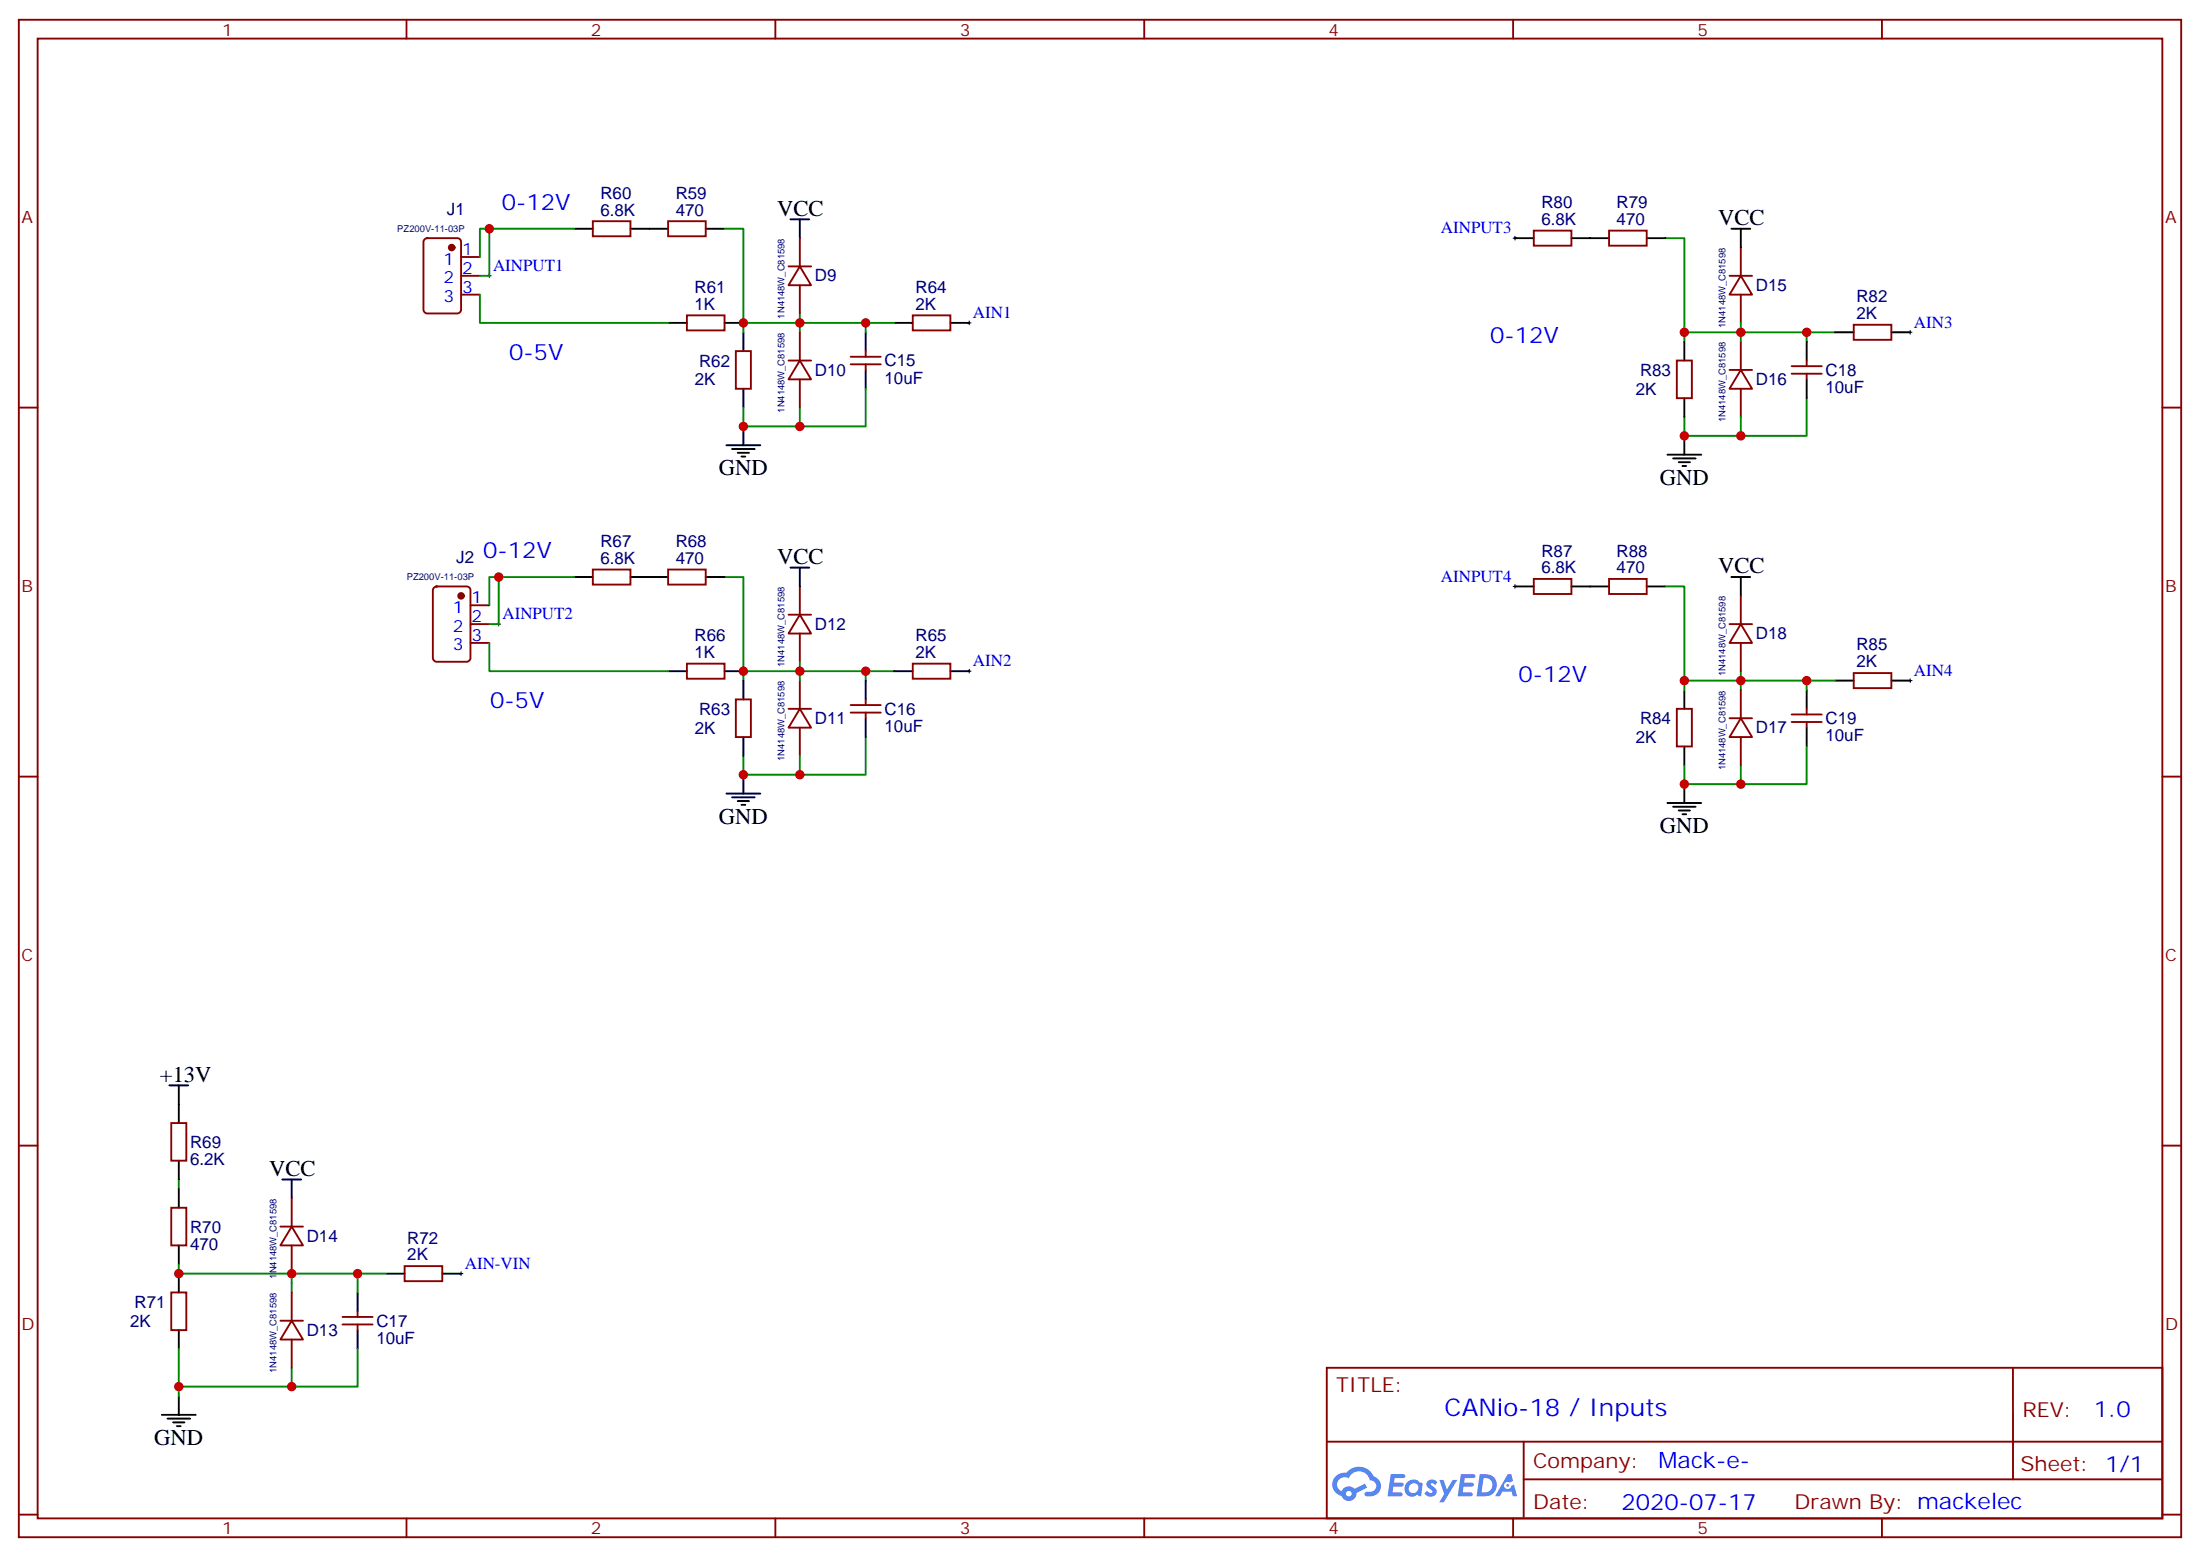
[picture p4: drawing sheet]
<svg xmlns="http://www.w3.org/2000/svg" width="412mm" height="292mm" viewBox="0 0 412 292" stroke-linecap="round" stroke-linejoin="round" font-family="sans-serif">
<g fill="none" stroke="#870000" stroke-width=".35">
<path d="M3.5 3.7h405.4v284.3h-405.4zM7.1 7.2h398.2v277.3h-398.2zM76.2 3.7v3.5M145.3 3.7v3.5M214.5 3.7v3.5M283.6 3.7v3.5M352.8 3.7v3.5M3.5 76.4h3.6M405.3 76.4h3.6M3.5 145.5h3.6M405.3 145.5h3.6M3.5 214.7h3.6"/>
<path d="M405.3 214.7h3.6M248.7 256.3h156.6v28.2h-156.6zM377.3 256.3v20.9M248.7 270.1h156.5M285.6 277.2h119.6M285.6 270.1v14.2M3.5 283.8h3.6M76.2 284.5v3.5M145.3 284.5v3.5M214.5 284.5v3.5M283.6 284.5v3.5M352.8 284.5v3.5"/>
<path d="M405.3 283.8h3.6"/>
</g>
<g fill="#5487ff">
<path d="M267.7 277.5a1.22 1.22 0 0 1 1.7 .2l-.4 .6a.47 .47 0 0 0-.3-.4 .47 .47 0 0 0-.5 .2v.1a1.55 1.55 0 0 1 1.1 1.5 1.34 1.34 0 0 1-2.3 .2l.5-.6a.6 .6 0 0 0 .5 .5 .6 .6 0 0 0 .5-.3l-.1-.2a1.25 1.25 0 0 1-.9-1.7z"/>
<path d="M260.7 276.2h1.5a1.22 1.22 0 0 1 1.2 .2 .37 .37 0 0 1-.3 .6h-1.7l-.1 .8h1.5a.37 .37 0 0 1 .3 .4 .37 .37 0 0 1-.3 .4h-1.6l-.2 1.1h.8a1.15 1.15 0 0 1 1.1 .1 .36 .36 0 0 1-.3 .6h-2.5z"/>
<path d="M273.8 276.2h1.6a1.23 1.23 0 0 1 1.1 .2 .37 .37 0 0 1-.3 .6h-1.6l-.2 .8h1.6a.37 .37 0 0 1 .3 .4 .37 .37 0 0 1-.4 .4l-1.6-.1-.1 1.1h.7a1.15 1.15 0 0 1 1.1 .2 .36 .36 0 0 1-.3 .6h-2.4z"/>
<path d="M282.6 276.2h.7l.3 1.3-.6 .3a.69 .69 0 0 0-1 .3 .69 .69 0 0 0 .4 .9 .69 .69 0 0 0 .9-.6l.5-.2 .6 2.2h-.8l-.2-.9h-1.8l-.5 .9h-.8z"/>
<path d="M269.8 277.3h.8l.6 1.8 1.1-1.8h.9l-2.6 4.2h-.8l.9-1.5z"/>
<path d="M277.4 276.2l-.6 4.2h1.3a2.11 2.11 0 0 0 2.5-2.1 2.11 2.11 0 0 0-2.5-2.1zM278.1 277a1.39 1.39 0 0 1 1.7 1.4 1.39 1.39 0 0 1-1.8 1.2h-.3z"/>
<path d="M263.7 277.8a1.47 1.47 0 0 0-.1 2.1 1.47 1.47 0 0 0 2.1 .1l.7 .4 .3-2.3-.2-.3h-.4a1.49 1.49 0 0 0-2.4 0zM264.4 278.2a.91 .91 0 0 1 1.5 .4 .91 .91 0 0 1-1 1.2 .87 .87 0 0 1-.8-.6 .87 .87 0 0 1 .3-1z"/>
<path d="M250.4 276.6a2.18 2.18 0 0 0 1.1 3.7 1.44 1.44 0 0 0 1.6 .9 1.44 1.44 0 0 0 1.2-1.4l2-1.1-.5-.7-1.9 1a1.47 1.47 0 0 0-2.4 .4 1.39 1.39 0 0 1-.7-1.9 1.39 1.39 0 0 1 2-.5 2.08 2.08 0 0 1 2.2-1.3 2.08 2.08 0 0 1 1.8 1.7 1.07 1.07 0 0 1 1.2 1 1.07 1.07 0 0 1-1 1.1h-.7a.43 .43 0 0 0-.5 .4 .43 .43 0 0 0 .4 .5 2.02 2.02 0 0 0 2.3-.8 2.02 2.02 0 0 0-.2-2.5l-.8-.5a2.98 2.98 0 0 0-5.1-.6l-1.1 .1zM252.3 279.9a.55 .55 0 0 1 1.1 0 .55 .55 0 0 1-1.1 0z"/>
<circle cx="282.6" cy="278.3" r=".26"/>
</g>
<g fill="none" stroke="#000" stroke-width=".35">
<path d="M107.6 42.9h3.5M118.2 42.9h7M132.3 42.9h3.5M148.2 41.1h3.5M149.9 41.1v3.5M284 44.6h3.5M294.6 44.6h7M308.7 44.6h3.5M324.6 42.9h3.5M326.3 42.9v3.5M125.2 60.5h3.6M135.8 60.5h3.5"/>
<path d="M139.3 62.3v3.5M139.3 72.8v3.6M139.3 79.9v3.5M162.3 62.3v3.5M162.3 69.3v3.5M167.6 60.5h3.5M178.2 60.5h3.5M315.7 64v3.6M315.7 74.6v3.5M338.7 64v3.6M338.7 71.1v3.5M344 62.3h3.5"/>
<path d="M354.5 62.3h3.6M136.2 83.4h6.3M137.2 84.1h4.3M138.3 84.8h2.1M139 85.5h.7M312.6 85.2h6.3M313.6 85.9h4.3M314.7 86.6h2.1M315.4 87.3h.7M315.7 81.7v3.5M107.6 108.1h3.5M118.2 108.1h7"/>
<path d="M132.3 108.1h3.5M148.2 106.4h3.5M149.9 106.4v3.5M284 109.9h3.5M294.6 109.9h7M308.7 109.9h3.5M324.6 108.1h3.5M326.3 108.1v3.6M125.2 125.8h3.6M135.8 125.8h3.5M139.3 127.5v3.6M139.3 138.1v3.5"/>
<path d="M162.3 127.5v3.6M162.3 134.6v3.5M167.6 125.8h3.5M178.2 125.8h3.5M315.7 129.3v3.5M315.7 139.9v3.5M338.7 129.3v3.5M338.7 136.3v3.6M344 127.5h3.5M354.5 127.5h3.6M136.2 148.7h6.3M137.2 149.4h4.3"/>
<path d="M138.3 150.1h2.1M139 150.8h.7M139.3 145.2v3.5M312.6 150.5h6.3M313.6 151.2h4.3M314.7 151.9h2.1M315.4 152.6h.7M315.7 146.9v3.6M31.7 203.4h3.6M33.5 203.4v7M33.5 217.5v3.5M33.5 222.8v3.5"/>
<path d="M33.5 233.4v3.5M33.5 238.7v3.5M52.9 221h3.5M54.7 221v3.5M72.3 238.7h3.5M82.9 238.7h3.5M33.5 249.2v3.6M67 242.2v3.5M67 249.2v3.6M30.3 265.1h6.4M31.4 265.8h4.2M32.5 266.5h2.1"/>
<path d="M33.2 267.2h.7M33.5 261.6v3.5"/>
</g>
<g fill="none" stroke="#870000" stroke-width=".35">
<path d="M79.6 44.8l.5-.2h5.6a.71 .71 0 0 1 .7 .7v12.7a.76 .76 0 0 1-.7 .7h-5.6a.76 .76 0 0 1-.7-.7v-12.7zM86.4 51.7h3.6M86.4 48.2h3.6M86.4 55.2h3.6M111.1 41.5h7.1v2.8h-7.1zM125.2 41.5h7.1v2.8h-7.1zM128.8 59.1h7v2.8h-7zM147.8 49.9h4.2M149.9 49.9l2.1 3.5h-4.2zM149.9 44.6v5.3M149.9 53.4v5.3M171.1 59.1h7.1v2.8h-7.1z"/>
<path d="M287.5 43.2h7.1v2.8h-7.1zM301.6 43.2h7.1v2.8h-7.1zM324.2 51.7h4.2M326.3 51.7l2.1 3.5h-4.2zM326.3 46.4v5.3M326.3 55.2v5.3M137.9 65.8h2.9v7h-2.9zM147.8 67.6h4.2M149.9 67.6l2.1 3.5h-4.2zM149.9 62.3v5.3M149.9 71.1v5.3M159.5 68.3h5.6"/>
<path d="M159.5 66.9h5.6M162.3 65.8v1.1M162.3 68.3v1M314.3 67.6h2.8v7h-2.8zM324.2 69.3h4.2M326.3 69.3l2.1 3.5h-4.2zM326.3 64v5.3M326.3 72.8v5.3M335.8 70h5.7M335.8 68.6h5.7M338.7 67.6v1M338.7 70v1.1"/>
<path d="M347.5 60.9h7v2.8h-7zM81.4 110.1l.4-.2h5.7a.71 .71 0 0 1 .7 .7v12.7a.76 .76 0 0 1-.7 .7h-5.7a.76 .76 0 0 1-.7-.7v-12.7zM88.2 116.9h3.5M88.2 113.4h3.5M111.1 106.7h7.1v2.8h-7.1zM125.2 106.7h7.1v2.8h-7.1zM147.8 115.2h4.2M149.9 115.2l2.1 3.5h-4.2zM149.9 109.9v5.3M149.9 118.7v5.3M287.5 108.5h7.1v2.8h-7.1zM301.6 108.5h7.1v2.8h-7.1z"/>
<path d="M324.2 116.9h4.2M326.3 116.9l2.1 3.6h-4.2zM326.3 111.7v5.2M88.2 120.5h3.5M128.8 124.4h7v2.8h-7zM137.9 131.1h2.9v7h-2.9zM147.8 132.8h4.2M149.9 132.8l2.1 3.5h-4.2zM149.9 127.5v5.3M149.9 136.3v5.3M159.5 133.5h5.6M159.5 132.1h5.6"/>
<path d="M162.3 131.1v1M162.3 133.5v1.1M171.1 124.4h7.1v2.8h-7.1zM314.3 132.8h2.8v7.1h-2.8zM324.2 134.6h4.2M326.3 134.6l2.1 3.5h-4.2zM326.3 120.5v5.3M326.3 129.3v5.3M326.3 138.1v5.3M335.8 135.3h5.7M335.8 133.9h5.7M338.7 132.8v1.1"/>
<path d="M338.7 135.3v1M347.5 126.1h7v2.8h-7zM32.1 210.4h2.8v7.1h-2.8zM32.1 226.3h2.8v7.1h-2.8zM52.6 229.8h4.2M54.7 229.8l2.1 3.6h-4.2zM54.7 224.5v5.3M54.7 233.4v5.3M75.8 237.2h7.1v2.9h-7.1zM32.1 242.2h2.8v7h-2.8zM52.6 247.5h4.2M54.7 247.5l2.1 3.5h-4.2z"/>
<path d="M54.7 242.2v5.3M54.7 251v5.3M64.2 248.2h5.6M64.2 246.8h5.6M67 245.7v1.1M67 248.2v1"/>
</g>
<g fill="none" stroke="#008700" stroke-width=".35">
<path d="M90 55.2v5.3h35.2M91.7 42.9v8.8h-1.7M107.6 42.9h-17.6v5.3M135.8 42.9h3.5v17.6M149.9 58.7v3.6M312.2 44.6h3.5v17.7M139.3 60.5v1.8M139.3 60.5h28.3M149.9 76.4v3.5M162.3 72.8v7.1h-23v-3.5M162.3 60.5v1.8M315.7 62.3h28.3"/>
<path d="M315.7 62.3v1.7M326.3 60.5v3.5M326.3 78.1v3.6M338.7 74.6v7.1h-23v-3.6M338.7 62.3v1.7M93.5 108.1v8.8h-1.8M107.6 108.1h-15.9v5.3M135.8 108.1h3.5v17.7M312.2 109.9h3.5v17.6M91.7 120.5v5.3h33.5M139.3 125.8h28.3M139.3 125.8v1.7"/>
<path d="M149.9 124v3.5M162.3 138.1v7.1h-23v-3.6M162.3 125.8v1.7M315.7 127.5v1.8M315.7 127.5h28.3M326.3 125.8v3.5M338.7 139.9v7h-23v-3.5M338.7 127.5v1.8M149.9 141.6v3.6M326.3 143.4v3.5M33.5 236.9v1.8h38.8M33.5 221v1.8"/>
<path d="M54.7 238.7v3.5M67 238.7v3.5M33.5 252.8v8.8M54.7 256.3v3.5M67 252.8v7h-33.5"/>
</g>
<g fill="none" stroke="#000" stroke-width=".19">
<path d="M91.4 51.7h.7M91.7 51.3v.7M283.6 44.6h.7M284 44.3v.7M181.3 60.5h.7M181.7 60.1v.8M357.7 62.3h.7M358.1 61.9v.7M93.1 116.9h.7M93.5 116.6v.7M283.6 109.9h.7M284 109.5v.7"/>
<path d="M181.3 125.8h.7M181.7 125.4v.7M357.7 127.5h.7M358.1 127.2v.7M86.1 238.7h.7M86.4 238.3v.7"/>
</g>
<g fill="#870000" stroke="#870000" stroke-width=".35">
<circle cx="84.7" cy="46.4" r=".53"/>
<circle cx="86.4" cy="111.7" r=".53"/>
</g>
<g fill="#c00">
<circle cx="67" cy="238.7" r=".88"/>
<circle cx="33.5" cy="238.7" r=".88"/>
<circle cx="54.7" cy="238.7" r=".88"/>
<circle cx="33.5" cy="259.8" r=".88"/>
<circle cx="54.7" cy="259.8" r=".88"/>
<circle cx="139.3" cy="60.5" r=".88"/>
<circle cx="149.9" cy="60.5" r=".88"/>
<circle cx="162.3" cy="60.5" r=".88"/>
<circle cx="149.9" cy="79.9" r=".88"/>
<circle cx="139.3" cy="79.9" r=".88"/>
<circle cx="139.3" cy="145.2" r=".88"/>
<circle cx="149.9" cy="145.2" r=".88"/>
<circle cx="162.3" cy="125.8" r=".88"/>
<circle cx="149.9" cy="125.8" r=".88"/>
<circle cx="139.3" cy="125.8" r=".88"/>
<circle cx="315.7" cy="127.5" r=".88"/>
<circle cx="326.3" cy="127.5" r=".88"/>
<circle cx="338.7" cy="127.5" r=".88"/>
<circle cx="326.3" cy="146.9" r=".88"/>
<circle cx="315.7" cy="146.9" r=".88"/>
<circle cx="315.7" cy="81.7" r=".88"/>
<circle cx="326.3" cy="81.7" r=".88"/>
<circle cx="338.7" cy="62.3" r=".88"/>
<circle cx="326.3" cy="62.3" r=".88"/>
<circle cx="315.7" cy="62.3" r=".88"/>
<circle cx="91.7" cy="42.9" r=".88"/>
<circle cx="93.5" cy="108.1" r=".88"/>
</g>
<text font-size="4.6" fill="#00f" x="270.8" y="265.3">CANio-18 / Inputs</text>
<g font-size="4.2" fill="#00f">
<text x="94.1" y="39.3">0-12V</text>
<text x="279.3" y="64.3">0-12V</text>
<text x="95.4" y="67.5">0-5V</text>
<text x="90.6" y="104.5">0-12V</text>
<text x="284.6" y="127.8">0-12V</text>
<text x="91.9" y="132.8">0-5V</text>
<text x="392.5" y="265.6">1.0</text>
<text x="310.9" y="275.1">Mack-e-</text>
<text x="304" y="282.9">2020-07-17</text>
</g>
<g font-size="4.2">
<text x="145.7" y="40.4">VCC</text>
<text x="322.1" y="42.2">VCC</text>
<text x="134.8" y="89.1">GND</text>
<text x="311.1" y="90.8">GND</text>
<text x="145.7" y="105.7">VCC</text>
<text x="322.1" y="107.4">VCC</text>
<text x="134.8" y="154.3">GND</text>
<text x="311.1" y="156.1">GND</text>
<text x="30" y="202.7">+13V</text>
<text x="50.4" y="220.3">VCC</text>
<text x="28.9" y="270.8">GND</text>
</g>
<g font-size="3.9" fill="#800">
<text x="250.5" y="260.9">TITLE:</text>
<text x="379.1" y="265.6">REV:</text>
<text x="287.4" y="275.1">Company:</text>
<text x="378.7" y="275.7">Sheet: 1/1</text>
<text x="287.4" y="282.8">Date:</text>
<text x="336.4" y="282.8">Drawn By: mackelec</text>
</g>
<g font-size="3.2" fill="#800">
<text x="41.6" y="6.7">1</text>
<text x="110.8" y="6.7">2</text>
<text x="179.9" y="6.7">3</text>
<text x="249.1" y="6.7">4</text>
<text x="318.2" y="6.7">5</text>
<text x="4.1" y="41.8">A</text>
<text x="405.9" y="41.8">A</text>
<text x="4.1" y="110.9">B</text>
<text x="405.9" y="110.9">B</text>
<text x="4.1" y="180.1">C</text>
<text x="405.9" y="180.1">C</text>
<text x="4.1" y="249.2">D</text>
<text x="405.9" y="249.2">D</text>
<text x="41.6" y="287.5">1</text>
<text x="110.8" y="287.5">2</text>
<text x="179.9" y="287.5">3</text>
<text x="249.1" y="287.5">4</text>
<text x="318.2" y="287.5">5</text>
</g>
<g font-size="3.2" fill="#000080">
<text x="83.8" y="40.2">J1</text>
<text x="112.5" y="40.4">6.8K</text>
<text x="112.5" y="37.3">R60</text>
<text x="126.7" y="40.4">470</text>
<text x="126.7" y="37.3">R59</text>
<text x="288.9" y="39">R80</text>
<text x="303" y="39">R79</text>
<text x="288.9" y="42.2">6.8K</text>
<text x="303" y="42.2">470</text>
<text x="152.8" y="52.7">D9</text>
<text x="130.2" y="58">1K</text>
<text x="130.2" y="54.9">R61</text>
<text x="171.6" y="58">2K</text>
<text x="171.6" y="54.9">R64</text>
<text x="329.1" y="54.5">D15</text>
<text x="348" y="59.8">2K</text>
<text x="348" y="56.6">R82</text>
<text x="131" y="68.7">R62</text>
<text x="152.8" y="70.4">D10</text>
<text x="165.8" y="71.9">10uF</text>
<text x="165.8" y="68.7">C15</text>
<text x="307.4" y="70.5">R83</text>
<text x="342.2" y="70.4">C18</text>
<text x="130.2" y="72.2">2K</text>
<text x="306.6" y="74">2K</text>
<text x="329.1" y="72.1">D16</text>
<text x="342.2" y="73.6">10uF</text>
<text x="85.5" y="105.5">J2</text>
<text x="112.5" y="105.7">6.8K</text>
<text x="112.5" y="102.5">R67</text>
<text x="126.7" y="105.7">470</text>
<text x="126.7" y="102.5">R68</text>
<text x="288.9" y="107.4">6.8K</text>
<text x="288.9" y="104.3">R87</text>
<text x="303" y="107.4">470</text>
<text x="303" y="104.3">R88</text>
<text x="152.8" y="118">D12</text>
<text x="329.1" y="119.8">D18</text>
<text x="130.2" y="123.3">1K</text>
<text x="130.2" y="120.1">R66</text>
<text x="171.6" y="123.3">2K</text>
<text x="171.6" y="120.1">R65</text>
<text x="348" y="125.1">2K</text>
<text x="348" y="121.9">R85</text>
<text x="130.2" y="137.5">2K</text>
<text x="131" y="134">R63</text>
<text x="152.8" y="135.6">D11</text>
<text x="165.8" y="137.1">10uF</text>
<text x="165.8" y="133.9">C16</text>
<text x="307.4" y="135.7">R84</text>
<text x="329.1" y="137.4">D17</text>
<text x="342.2" y="135.7">C19</text>
<text x="306.6" y="139.3">2K</text>
<text x="342.2" y="138.9">10uF</text>
<text x="35.6" y="215.1">R69</text>
<text x="35.6" y="218.3">6.2K</text>
<text x="35.6" y="231">R70</text>
<text x="57.5" y="232.7">D14</text>
<text x="76.4" y="233">R72</text>
<text x="35.6" y="234.2">470</text>
<text x="76.4" y="236.2">2K</text>
<text x="25.2" y="245.1">R71</text>
<text x="24.4" y="248.6">2K</text>
<text x="57.5" y="250.3">D13</text>
<text x="70.6" y="251.8">10uF</text>
<text x="70.6" y="248.6">C17</text>
</g>
<g font-size="3.2" fill="#00f">
<text x="86.6" y="47.8">1</text>
<text x="270.1" y="43.7">AINPUT3</text>
<text x="83.1" y="49.6">1</text>
<text x="83.1" y="53.1">2</text>
<text x="86.6" y="51.3">2</text>
<text x="92.4" y="50.8">AINPUT1</text>
<text x="83.1" y="56.6">3</text>
<text x="86.6" y="54.9">3</text>
<text x="182.4" y="59.6">AIN1</text>
<text x="358.8" y="61.4">AIN3</text>
<text x="88.4" y="113.1">1</text>
<text x="270.1" y="109">AINPUT4</text>
<text x="84.9" y="114.8">1</text>
<text x="84.9" y="118.4">2</text>
<text x="88.4" y="116.6">2</text>
<text x="94.2" y="116.1">AINPUT2</text>
<text x="84.9" y="121.9">3</text>
<text x="88.4" y="120.1">3</text>
<text x="182.4" y="124.9">AIN2</text>
<text x="358.8" y="126.6">AIN4</text>
<text x="87.1" y="237.8">AIN-VIN</text>
</g>
<g font-size="1.8" fill="#000080">
<text x="74.5" y="43.5">PZ200V-11-03P</text>
<text x="147.1" y="59.7" transform="rotate(-90 147.1 59.7)">1N4148W_C81598</text>
<text x="323.4" y="61.4" transform="rotate(-90 323.4 61.4)">1N4148W_C81598</text>
<text x="147.1" y="77.3" transform="rotate(-90 147.1 77.3)">1N4148W_C81598</text>
<text x="323.4" y="79.1" transform="rotate(-90 323.4 79.1)">1N4148W_C81598</text>
<text x="76.2" y="108.7">PZ200V-11-03P</text>
<text x="147.1" y="124.9" transform="rotate(-90 147.1 124.9)">1N4148W_C81598</text>
<text x="323.4" y="126.7" transform="rotate(-90 323.4 126.7)">1N4148W_C81598</text>
<text x="147.1" y="142.6" transform="rotate(-90 147.1 142.6)">1N4148W_C81598</text>
<text x="323.4" y="144.3" transform="rotate(-90 323.4 144.3)">1N4148W_C81598</text>
<text x="51.8" y="239.6" transform="rotate(-90 51.8 239.6)">1N4148W_C81598</text>
<text x="51.8" y="257.2" transform="rotate(-90 51.8 257.2)">1N4148W_C81598</text>
</g>
</svg>
